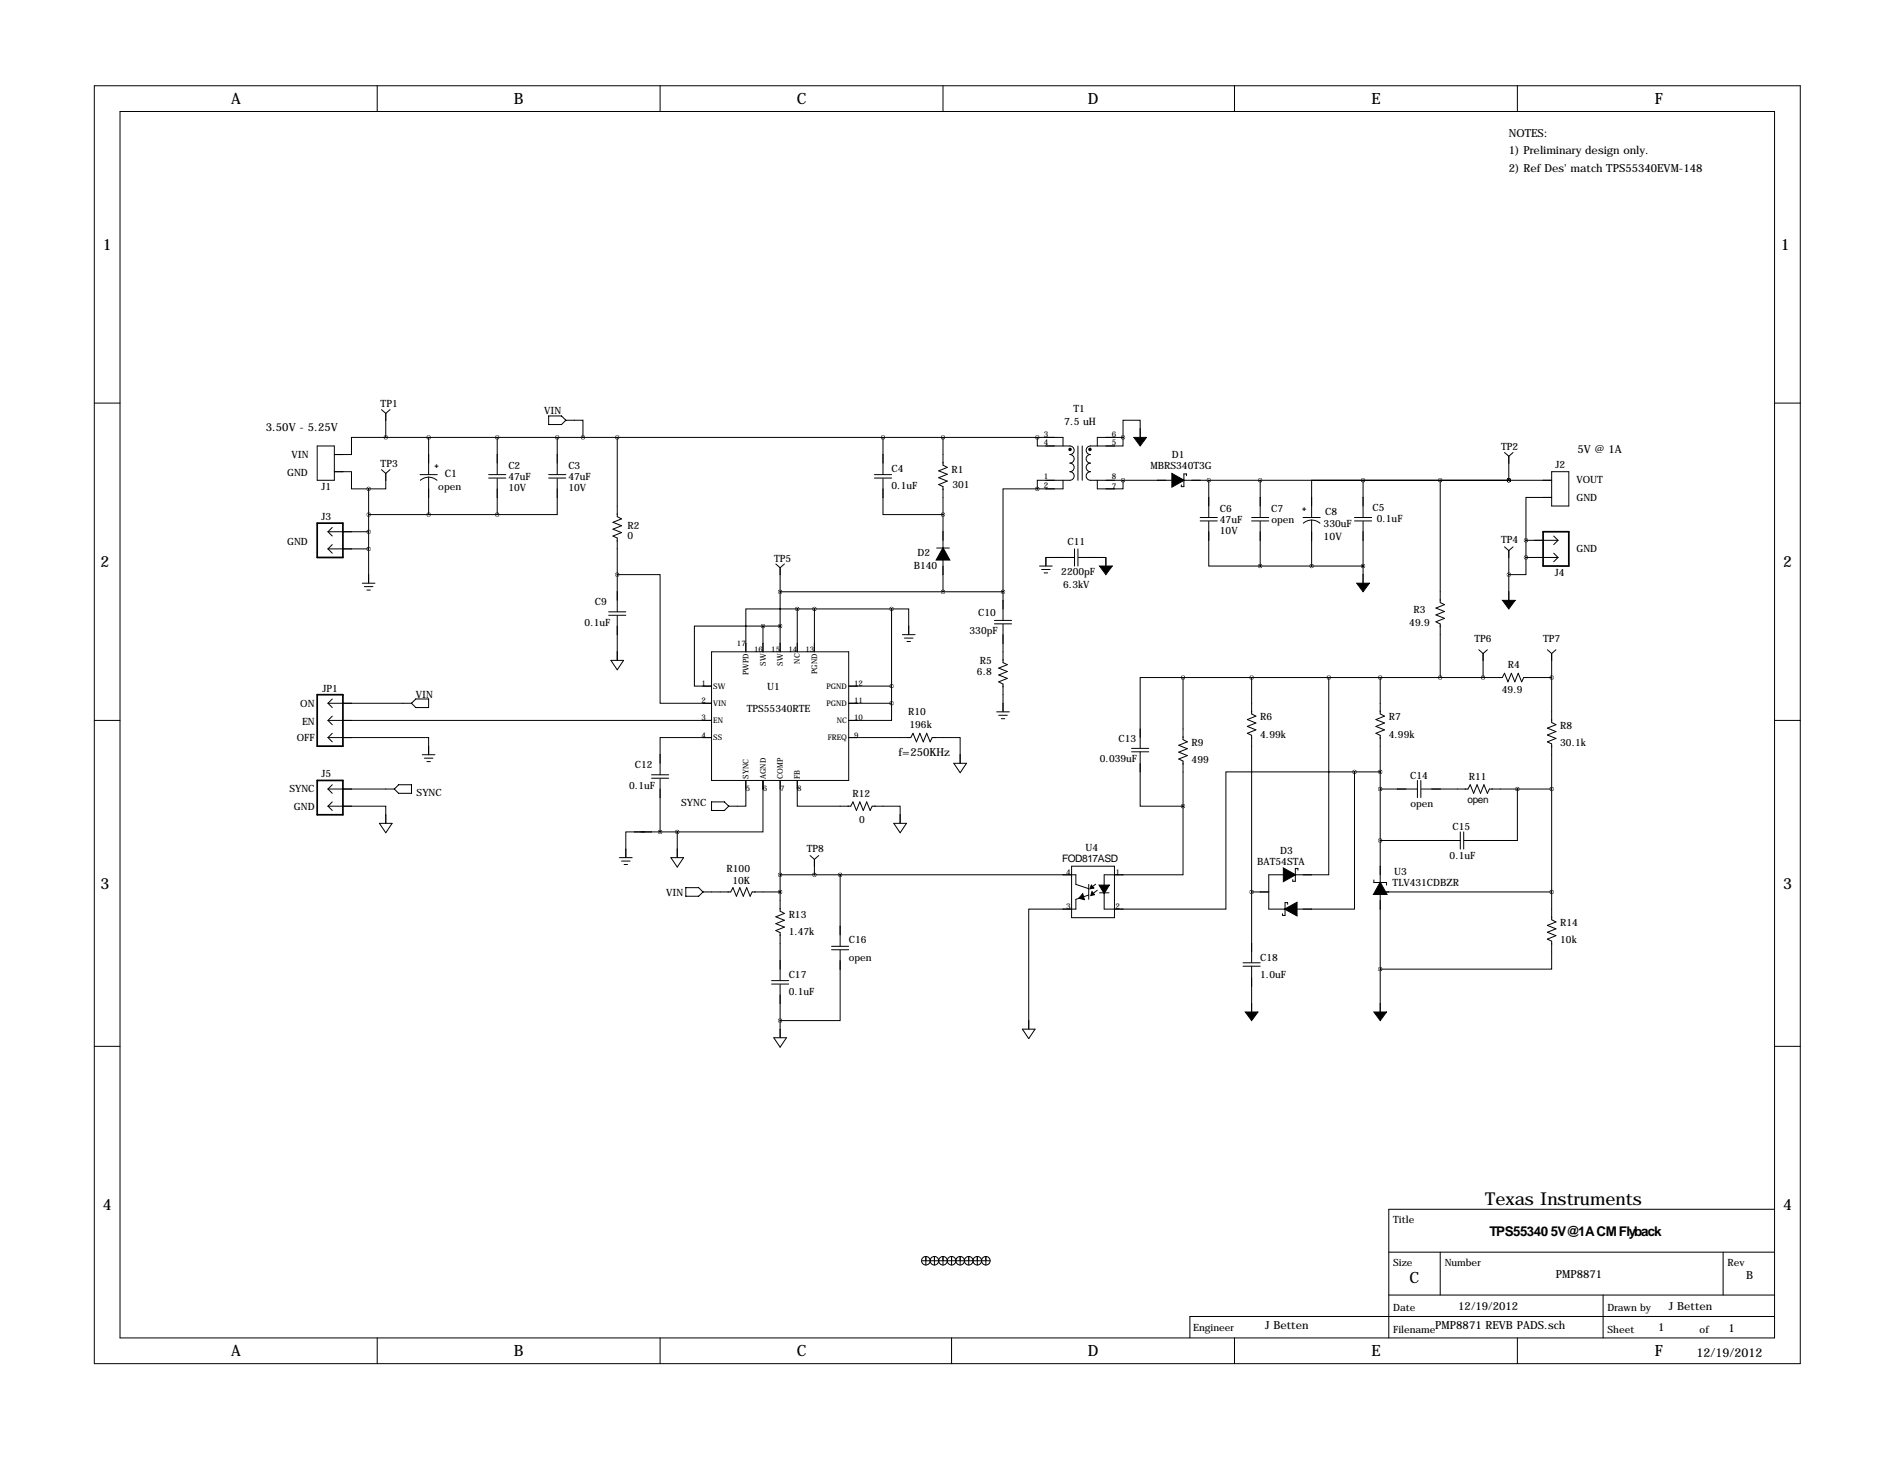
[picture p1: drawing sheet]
<svg xmlns="http://www.w3.org/2000/svg" width="559mm" height="432mm" viewBox="0 0 559 432" stroke-linecap="round" stroke-linejoin="round" font-family="sans-serif">
<g fill="none" stroke="#000" stroke-width=".3">
<path d="M27.9 25.4h505.5v378.5h-505.5zM35.6 33h490.2v363.2h-490.2zM111.8 25.4v7.6M195.6 25.4v7.6M279.4 25.4v7.6M365.8 25.4v7.6M449.6 25.4v7.6M27.9 119.4h7.7M525.8 119.4h7.6M94 132.1h5.1v10.1h-5.1zM99.1 139.7h5v5.1h5.1M113 121.3l1.3 1.1"/>
<path d="M113 139.1l1.3 1.1M114.3 129.5h-10.2v5.1h-5M114.3 122.4v7.1M114.3 129.5h200.7v2.6M115.6 121.3l-1.3 1.1M115.6 139.1l-1.3 1.1M127 129.5v11.1M147.3 129.5v11.1M162.6 123.2h3.8l1.2 1.3-1.2 1.2h-3.8zM165.1 129.5v11.1M167.6 124.5h5.1v5M182.9 129.5v23.5l1.2 .7-2.5 1 2.5 1-2.5 1 2.5 1-2.5 1.1 1.3 .6v21.8"/>
<path d="M261.6 129.5v11.1M279.4 129.5v8.3l1.3 .6-2.6 1 2.6 1.1-2.6 1 2.6 1-2.6 1 1.3 .6v31.2M307.3 129.5v2.6h9.7a1.27 1.27 0 0 1 1.3 1.2 1.27 1.27 0 0 1-1.3 1.3 1.27 1.27 0 0 1 1.3 1.3 1.27 1.27 0 0 1-1.3 1.3 1.27 1.27 0 0 1 1.3 1.2 1.27 1.27 0 0 1-1.3 1.3 1.27 1.27 0 0 1 1.3 1.3 1.27 1.27 0 0 1-1.3 1.2h-9.7v2.6M319.4 132.1v10.1M320.6 132.1v10.1M332.7 129.5v2.6h-9.6a1.27 1.27 0 0 0-1.3 1.2 1.27 1.27 0 0 0 1.3 1.3 1.27 1.27 0 0 0-1.3 1.3 1.27 1.27 0 0 0 1.3 1.3 1.27 1.27 0 0 0-1.3 1.2 1.27 1.27 0 0 0 1.3 1.3 1.27 1.27 0 0 0-1.3 1.3 1.27 1.27 0 0 0 1.3 1.2h136.6M332.7 129.5v-5h5.1v5.5M332.7 129.5h-7.6v2.6M445.8 134l1.2 1.1M447 135.1v7.1M448.3 134l-1.3 1.1M459.7 139.7h5.1v10.2h-5.1z"/>
<path d="M97.2 157.5h12M97.2 157.5l1.3 1.3M98.5 156.2l-1.3 1.3M109.2 144.8v27.9M109.2 152.4h38.1M114.3 140.2v4.6h-5.1M124.5 140.6h5M124.5 142.2a3.8 3.8 0 0 1 5 .1M127 141.3v11.1M144.8 140.6h5.1M144.8 141.6h5.1M147.3 141.7v10.7"/>
<path d="M162.6 140.6h5M162.6 141.6h5M165.1 141.7v10.7h-17.8M259.1 140.6h5.1M259.1 141.6h5.1M261.6 141.7v10.7h17.8M307.3 144.8h-10.1v30.5M315 142.2v2.6h-7.7M325.1 142.2v2.6h7.6v-2.6M351.5 140.9v-.5h-.7v3.7h-.8v-.5M355.6 153.3h5.1M355.6 154.3h5.1"/>
<path d="M358.1 154.4v13.2h15.3M358.1 142.2v11.1M370.8 153.3h5.1M370.8 154.3h5.1M373.4 142.2v11.1M373.4 154.4v13.2M386.1 153.3h5.1M386.2 154.9a3.8 3.8 0 0 1 4.9 .1M388.6 154v13.6M401.3 153.3h5.1M401.3 154.3h5.1M403.9 142.2v11.1"/>
<path d="M403.9 154.4v18.8M426.7 142.2v36.3l1.3 .6-2.6 1 2.6 1-2.6 1 2.6 1-2.6 1 1.3 .7v15.9M447 142.2h.1M447 142.2h-58.4v11.1M459.7 147.3h-7.6v12.7M460.3 158.8l1.3 1.2M97.2 162.6h12M97.2 162.6l1.3 1.2M98.5 161.3l-1.3 1.3M107.3 172.7h3.8M107.9 173.7h2.6M108.7 174.8h1"/>
<path d="M182.9 170.2h12.7v38.1h15.2M229.9 167l1.2 1.1M231.1 168.1v24.9M231.1 175.3h66.1M232.4 167l-1.3 1.1M277.5 162.3h3.8M297.2 175.3v8.4M308 167.6h3.8M308.6 168.7h2.5M309.4 169.7h1M318.4 165.1h-8.5v2.5M318.4 162.6v5"/>
<path d="M319.4 162.6v5M319.5 165.1h8.2v3M373.4 167.6h30.5M445.8 162l1.2 1.1M447 163.1v15.2M448.3 162l-1.3 1.1M452.1 165.1v5.1h-5.1M452.1 165.1h9.5M452.1 160h9.5M452.1 160v5.1M460.3 163.8l1.3 1.3M461.6 165.1l-1.3 1.3"/>
<path d="M461.6 160l-1.3 1.3M180.3 181.2h5.1M180.3 182.2h5.1M181 195.6h3.8l-1.9 2.8zM182.9 182.4v13.2M210.8 193h40.7v38.1h-40.7zM226.1 185.4h-20.4v17.8h5.1M226.1 185.4v7.6M226.1 185.4h5M236.2 180.3h-15.2v12.7M236.2 180.3v12.7M236.2 180.3h28"/>
<path d="M241.3 180.3v12.7M264.2 180.3h5v7.7M264.2 180.3v28M267.4 188h3.7M268 189h2.5M268.7 190h1M294.6 183.7h5.1M294.6 184.8h5.1M297.2 184.9v11.3l1.2 .6-2.5 1.1 2.5 1-2.5 1 2.5 1-2.5 1 1.3 .7v8.2M438.1 192.4l1.3 1.1M439.4 193.5v7.2M440.7 192.4l-1.3 1.1"/>
<path d="M458.5 192.4l1.2 1.1M459.7 193.5v20.5l1.3 .6-2.5 1 2.5 1.1-2.5 1 2.5 1-2.5 1 1.2 .6v52.1l1.3 .6-2.5 1.1 2.5 1-2.5 1 2.5 1-2.5 1 1.2 .6v8.3h-50.8M461 192.4l-1.3 1.1M27.9 213.4h7.7M97.2 218.4h29.8v5.1M97.2 213.4h113.6M97.2 208.3h24.7M97.2 218.4l1.3 1.3M97.2 213.4l1.3 1.2M97.2 208.3l1.3 1.2M98.5 217.2l-1.3 1.2M98.5 212.1l-1.3 1.3"/>
<path d="M98.5 207l-1.3 1.3M123.2 207h3.8v2.5h-3.8l-1.3-1.2zM210.8 218.4h-15.2v11.1M251.5 218.4h18.3l.7-1.2 1 2.5 1-2.5 1.1 2.5 1-2.5 1 2.5 .6-1.3h8.3v7.7M251.5 208.3h12.7M251.5 203.2h12.7M264.2 208.3v5.1h-12.7M295.3 210.8h3.8M295.9 211.8h2.5M296.7 212.9h1M350.5 200.7h-12.7v20.8M350.5 200.7v18.3l1.3 .7-2.6 1 2.6 1-2.6 1.1 2.6 1-2.6 1 1.3 .6v13.4"/>
<path d="M350.5 200.7h94.6l.7-1.3 1 2.5 1-2.5 1 2.5 1-2.5 1 2.5 .7-1.2h8.2M370.8 200.7v10.7l1.3 .7-2.5 1 2.5 1-2.5 1 2.5 1.1-2.5 1 1.2 .6v67.2M393.7 200.7v58.4h-17.8v10.1h25.4v-40.6M408.9 200.7v10.7l1.3 .7-2.5 1 2.5 1-2.5 1 2.5 1.1-2.5 1 1.2 .6v82.4M525.8 213.4h7.6M97.2 238.8h17.1v5M97.2 233.7h19.6M97.2 233.7l1.3 1.2M97.2 238.8l1.3 1.2M98.5 232.4l-1.3 1.3M98.5 237.5l-1.3 1.3M118.1 232.4h3.8v2.5h-3.8l-1.3-1.2z"/>
<path d="M125.1 223.5h3.8M125.7 224.5h2.6M126.5 225.6h1M193 229.5h5.1M193 230.5h5.1M195.6 230.6v15.8M210.8 237.5h3.8l1.3 1.3-1.3 1.2h-3.8zM221 231.1v7.7h-5.1M226.1 231.1v15.3h-25.4M231.1 231.1v38.7l1.3 .7-2.5 1 2.5 1-2.5 1.1 2.5 1-2.5 1 1.2 .6v14.2M236.2 231.1v7.7h15.9l.6-1.3 1 2.5 1.1-2.5 1 2.5 1-2.5 1 2.5 .6-1.2h8.3v5M282.6 226.1h3.8l-1.9 2.8z"/>
<path d="M335.3 222.7h5.1M335.3 221.6h5.1M337.8 222.7v16.1h12.7M401.3 228.6h-38.1v40.6h-36v-10.1h23.3v-20.3M401.3 228.6h7.6M408.9 233.7h11.1M420 231.1v5.1M421 231.1v5.1M421.1 233.7h13.8l.7-1.3 1 2.5 1-2.5 1.1 2.5 1-2.5 1 2.5 .6-1.2h18.4M449.6 233.7v15.2h-15.8M112.4 243.8h3.8l-1.9 2.8zM183.5 254h3.8"/>
<path d="M184.1 255h2.6M184.9 256h1M198.8 254h3.7l-1.8 2.8zM200.7 246.4h-15.3v7.6M200.7 246.4v7.6M231.1 259.1h87.7v2.8l3.8 1.3M240 253.4l1.3 1.1M241.3 254.5v4.6M242.6 253.4l-1.3 1.1M248.9 259.1v21.2M264.8 243.8h3.8l-1.9 2.8zM317.5 256.5h12.7v15.3h-12.7z"/>
<path d="M384.6 257.7v-.5h-.8v3.8h-.8v-.5M408.9 248.9h23.8M432.7 246.4v5.1M433.7 246.4v5.1M203.2 262.9h3.8l1.3 1.3-1.3 1.2h-3.8zM208.3 264.2h8.2l.7-1.3 1 2.5 1-2.5 1 2.5 1-2.5 1 2.5 .7-1.2h8.2M322.6 265.1l-3.8 1.2v2.9h-14v35.6M322.6 261.9v4.4M324.6 261.9l-1.2 .9M325.1 263.7l-1.5 1.1M325.8 264.4h2.8M370.8 264.2h5.1"/>
<path d="M381.5 267.8v-.5h-.8v3.8h-.7v-.5M407.1 260.6v.8h3.7v.7M408.9 264.2h50.8M228.6 290.4h5.1M228.6 291.4h5.1M231.1 291.6v15.7M246.4 280.3h5.1M246.4 281.3h5.1M248.9 281.4v20.9h-17.8M368.3 286.2h5.1M368.3 285.1h5.1M370.8 286.2v14"/>
<path d="M27.9 309.9h7.7M229.3 307.3h3.7l-1.9 2.8zM302.9 304.8h3.8l-1.9 2.8zM525.8 309.9h7.6M525.8 358.1h-114.3v38.1M273 373.4h20.4M274.3 372.1v2.5M276.9 372.1v2.5M279.4 372.1v2.5M281.9 372.1v2.5M284.5 372.1v2.5M287 372.1v2.5"/>
<path d="M289.6 372.1v2.5M292.1 372.1v2.5M411.5 370.8h114.3M426.7 370.8v12.7M510.5 370.8v12.7M111.8 396.2v7.7M195.6 396.2v7.7M281.9 396.2v7.7M365.8 396.2v7.7M411.5 383.5h114.3M449.6 396.2v7.7M475 383.5v12.7"/>
<path d="M525.8 389.9h-173.2v6.3"/>
<circle cx="274.3" cy="373.4" r="1.27"/>
<circle cx="276.9" cy="373.4" r="1.27"/>
<circle cx="279.4" cy="373.4" r="1.27"/>
<circle cx="281.9" cy="373.4" r="1.27"/>
<circle cx="284.5" cy="373.4" r="1.27"/>
<circle cx="287" cy="373.4" r="1.27"/>
<circle cx="289.6" cy="373.4" r="1.27"/>
<circle cx="292.1" cy="373.4" r="1.27"/>
</g>
<g fill="#000" stroke="#000" stroke-width=".3">
<path d="M335.9 129.5h3.8l-1.9 2.6zM347.2 140.2l3.7 2-3.7 2.1zM279.4 162.2l2 3.7h-4zM325.8 167.6h3.7l-1.8 2.6zM402 172.7h3.7l-1.8 2.6zM445.2 177.8h3.7l-1.9 2.5zM380.2 257l3.7 2.1-3.7 2zM320.8 264.7l.5 1.7-1.7-.4zM323.3 262.1l.8 .9-1.2 .2zM323.5 264.1l.8 .9-1.1 .2zM325.6 262.1h3.1l-1.5 2.6zM380.6 269.2l3.7-2v4.1z"/>
<path d="M408.9 261.3l2.1 3.6h-4.1zM369 299.7h3.7l-1.9 2.6zM407.1 299.7h3.7l-1.9 2.6z"/>
</g>
<g fill="none" stroke="#000" stroke-width=".51">
<path d="M94 154.9h7.6v10.2h-7.6zM457.2 157.5h7.6v10.1h-7.6zM94 205.7h7.6v15.3h-7.6zM94 231.1h7.6v10.2h-7.6z"/>
<circle cx="317" cy="133.1" r=".25"/>
<circle cx="322.9" cy="133.1" r=".25"/>
</g>
<path d="M195.5 246.4a.05 .05 0 0 0 .1 0 .05 .05 0 0 0-.1 0zM264.1 203.2a.05 .05 0 0 0 .1 0 .05 .05 0 0 0-.1 0zM264.1 208.3a.05 .05 0 0 0 .1 0 .05 .05 0 0 0-.1 0zM447 142.2a.05 .05 0 0 0 .1 0 .05 .05 0 0 0-.1 0zM261.6 129.5a.05 .05 0 0 0 .1 0 .05 .05 0 0 0-.1 0zM182.8 129.5a.05 .05 0 0 0 .1 0 .05 .05 0 0 0-.1 0zM226 185.4a.05 .05 0 0 0 .1 0 .05 .05 0 0 0-.1 0zM231.1 185.4a.05 .05 0 0 0 .1 0 .05 .05 0 0 0-.1 0zM236.2 180.3a.05 .05 0 0 0 .1 0 .05 .05 0 0 0-.1 0zM459.7 200.7a.05 .05 0 0 0 .1 0 .05 .05 0 0 0-.1 0zM408.9 233.7a.05 .05 0 0 0 .1 0 .05 .05 0 0 0-.1 0zM459.7 233.7a.05 .05 0 0 0 .1 0 .05 .05 0 0 0-.1 0zM370.8 200.7a.05 .05 0 0 0 .1 0 .05 .05 0 0 0-.1 0zM231.1 175.3a.05 .05 0 0 0 .1 0 .05 .05 0 0 0-.1 0zM182.8 170.2a.05 .05 0 0 0 .1 0 .05 .05 0 0 0-.1 0zM264.1 180.3a.05 .05 0 0 0 .1 0 .05 .05 0 0 0-.1 0zM370.8 264.2a.05 .05 0 0 0 .1 0 .05 .05 0 0 0-.1 0zM172.7 129.5a.05 .05 0 0 0 .1 0 .05 .05 0 0 0-.1 0zM408.9 287a.05 .05 0 0 0 .1 0 .05 .05 0 0 0-.1 0zM459.7 264.2a.05 .05 0 0 0 .1 0 .05 .05 0 0 0-.1 0zM426.7 200.7a.05 .05 0 0 0 .1 0 .05 .05 0 0 0-.1 0zM439.4 200.7a.05 .05 0 0 0 .1 0 .05 .05 0 0 0-.1 0zM401.3 228.6a.05 .05 0 0 0 .1 0 .05 .05 0 0 0-.1 0zM231.1 259.1a.05 .05 0 0 0 .1 0 .05 .05 0 0 0-.1 0zM408.9 248.9a.05 .05 0 0 0 .1 0 .05 .05 0 0 0-.1 0zM449.5 233.7a.05 .05 0 0 0 .1 0 .05 .05 0 0 0-.1 0zM447 142.2a.05 .05 0 0 0 .1 0 .05 .05 0 0 0-.1 0zM447 170.2a.05 .05 0 0 0 .1 0 .05 .05 0 0 0-.1 0zM350.5 238.8a.05 .05 0 0 0 .1 0 .05 .05 0 0 0-.1 0zM358.1 142.2a.05 .05 0 0 0 .1 0 .05 .05 0 0 0-.1 0zM109.2 157.5a.05 .05 0 0 0 .1 0 .05 .05 0 0 0-.1 0zM109.2 162.6a.05 .05 0 0 0 .1 0 .05 .05 0 0 0-.1 0zM109.2 144.8a.05 .05 0 0 0 .1 0 .05 .05 0 0 0-.1 0zM109.2 152.4a.05 .05 0 0 0 .1 0 .05 .05 0 0 0-.1 0zM452.1 160a.05 .05 0 0 0 .1 0 .05 .05 0 0 0-.1 0zM452.1 165.1a.05 .05 0 0 0 .1 0 .05 .05 0 0 0-.1 0zM426.7 142.2a.05 .05 0 0 0 .1 0 .05 .05 0 0 0-.1 0zM231.1 302.3a.05 .05 0 0 0 .1 0 .05 .05 0 0 0-.1 0zM350.5 200.7a.05 .05 0 0 0 .1 0 .05 .05 0 0 0-.1 0zM248.9 259.1a.05 .05 0 0 0 .1 0 .05 .05 0 0 0-.1 0zM200.6 246.4a.05 .05 0 0 0 .1 0 .05 .05 0 0 0-.1 0zM373.3 142.2a.05 .05 0 0 0 .1 0 .05 .05 0 0 0-.1 0zM373.3 167.6a.05 .05 0 0 0 .1 0 .05 .05 0 0 0-.1 0zM403.8 142.2a.05 .05 0 0 0 .1 0 .05 .05 0 0 0-.1 0zM388.6 167.6a.05 .05 0 0 0 .1 0 .05 .05 0 0 0-.1 0zM403.8 167.6a.05 .05 0 0 0 .1 0 .05 .05 0 0 0-.1 0zM408.9 200.7a.05 .05 0 0 0 .1 0 .05 .05 0 0 0-.1 0zM408.9 228.6a.05 .05 0 0 0 .1 0 .05 .05 0 0 0-.1 0zM147.3 129.5a.05 .05 0 0 0 .1 0 .05 .05 0 0 0-.1 0zM147.3 152.4a.05 .05 0 0 0 .1 0 .05 .05 0 0 0-.1 0zM332.7 129.5a.05 .05 0 0 0 .1 0 .05 .05 0 0 0-.1 0zM307.3 129.5a.05 .05 0 0 0 .1 0 .05 .05 0 0 0-.1 0zM297.1 175.3a.05 .05 0 0 0 .1 0 .05 .05 0 0 0-.1 0zM307.3 144.8a.05 .05 0 0 0 .1 0 .05 .05 0 0 0-.1 0zM332.7 142.2a.05 .05 0 0 0 .1 0 .05 .05 0 0 0-.1 0zM231.1 264.2a.05 .05 0 0 0 .1 0 .05 .05 0 0 0-.1 0z" fill="#000" stroke="#000" stroke-width="1.1"/>
<text font-size="5.3" x="440.1" y="356.9">Texas Instruments</text>
<g font-size="4.6">
<text x="68.5" y="30.8">A</text>
<text x="152.3" y="30.8">B</text>
<text x="236.1" y="30.8">C</text>
<text x="322.3" y="30.8">D</text>
<text x="406.4" y="30.8">E</text>
<text x="490.4" y="30.8">F</text>
<text x="30.5" y="74">1</text>
<text x="527.7" y="74">1</text>
<text x="29.8" y="167.9">2</text>
<text x="528.3" y="167.9">2</text>
<text x="29.8" y="263.2">3</text>
<text x="528.3" y="263.2">3</text>
<text x="30.5" y="358.4">4</text>
<text x="528.3" y="358.4">4</text>
<text x="417.7" y="380.1">C</text>
<text x="68.5" y="401.6">A</text>
<text x="152.3" y="401.6">B</text>
<text x="236.1" y="401.6">C</text>
<text x="322.3" y="401.6">D</text>
<text x="406.4" y="401.6">E</text>
<text x="490.4" y="401.6">F</text>
</g>
<text font-size="4" x="441.3" y="366.1">TPS55340 5V@1A CM Flyback</text>
<text font-size="3.6" x="502.7" y="401.8">12/19/2012</text>
<g font-size="3.3">
<text x="447" y="40.6">NOTES:</text>
<text x="447" y="45.7">1) Preliminary design only.</text>
<text x="447" y="50.8">2) Ref Des' match TPS55340EVM-148</text>
<text x="78.7" y="127.8">3.50V - 5.25V</text>
<text x="467.4" y="134.1">5V @ 1A</text>
<text x="266.2" y="223.8">f=250KHz</text>
<text x="461" y="378.6">PMP8871</text>
<text x="517.4" y="378.9">B</text>
<text x="432.1" y="388">12/19/2012</text>
<text x="494.5" y="388">J Betten</text>
<text x="374.8" y="393.6">J Betten</text>
<text x="425.2" y="393.6">PMP8871 REVB PADS.sch</text>
<text x="491.3" y="394.1">1</text>
<text x="512.1" y="394.3">1</text>
</g>
<g font-size="3">
<text x="112.8" y="120.7">TP1</text>
<text x="161.3" y="122.7">VIN</text>
<text x="315.3" y="126">7.5 uH</text>
<text x="318.1" y="121.9">T1</text>
<text x="86.4" y="135.6">VIN</text>
<text x="347.2" y="135.6">D1</text>
<text x="444.8" y="133.4">TP2</text>
<text x="85.1" y="141">GND</text>
<text x="112.8" y="138.4">TP3</text>
<text x="131.8" y="141.2">C1</text>
<text x="150.6" y="138.9">C2</text>
<text x="150.6" y="142.2">47uF</text>
<text x="168.4" y="138.9">C3</text>
<text x="168.4" y="142.2">47uF</text>
<text x="264.2" y="139.7">C4</text>
<text x="281.9" y="140">R1</text>
<text x="340.9" y="138.9">MBRS340T3G</text>
<text x="460.9" y="138.5">J2</text>
<text x="467.1" y="143">VOUT</text>
<text x="95.2" y="145.1">J1</text>
<text x="129.9" y="145.1">open</text>
<text x="150.6" y="145.3">10V</text>
<text x="168.4" y="145.3">10V</text>
<text x="264.2" y="144.8">0.1uF</text>
<text x="282.2" y="144.5">301</text>
<text x="467.1" y="148.3">GND</text>
<text x="95.2" y="153.9">J3</text>
<text x="361.4" y="151.6">C6</text>
<text x="361.4" y="154.9">47uF</text>
<text x="376.7" y="151.6">C7</text>
<text x="376.7" y="154.9">open</text>
<text x="392.7" y="152.4">C8</text>
<text x="406.6" y="151.4">C5</text>
<text x="407.9" y="154.7">0.1uF</text>
<text x="85.1" y="161.3">GND</text>
<text x="185.9" y="156.7">R2</text>
<text x="185.9" y="159.8">0</text>
<text x="316.3" y="161.3">C11</text>
<text x="361.4" y="158">10V</text>
<text x="392.2" y="156">330uF</text>
<text x="392.2" y="159.9">10V</text>
<text x="444.8" y="160.8">TP4</text>
<text x="229.4" y="166.4">TP5</text>
<text x="271.9" y="164.6">D2</text>
<text x="467.1" y="163.6">GND</text>
<text x="270.8" y="168.7">B140</text>
<text x="314.5" y="170.4">2200pF</text>
<text x="460.7" y="170.7">J4</text>
<text x="176.3" y="179.1">C9</text>
<text x="315" y="174">6.3kV</text>
<text x="173.2" y="185.4">0.1uF</text>
<text x="289.8" y="182.4">C10</text>
<text x="417.6" y="185.5">49.9</text>
<text x="418.8" y="181.7">R3</text>
<text x="287.3" y="187.7">330pF</text>
<text x="436.9" y="190">TP6</text>
<text x="457.2" y="190">TP7</text>
<text x="290.3" y="196.6">R5</text>
<text x="446.8" y="197.9">R4</text>
<text x="289.5" y="199.9">6.8</text>
<text x="89" y="209.3">ON</text>
<text x="95.5" y="205">JP1</text>
<text x="123.2" y="206.8">VIN</text>
<text x="227.3" y="204.2">U1</text>
<text x="445" y="205.3">49.9</text>
<text x="89.5" y="214.6">EN</text>
<text x="221.2" y="210.8">TPS55340RTE</text>
<text x="269.1" y="211.9">R10</text>
<text x="269.5" y="215.7">196k</text>
<text x="373.4" y="213.4">R6</text>
<text x="411.5" y="213.4">R7</text>
<text x="462.3" y="215.9">R8</text>
<text x="88" y="219.5">OFF</text>
<text x="331.4" y="219.7">C13</text>
<text x="353.1" y="221">R9</text>
<text x="373.4" y="218.4">4.99k</text>
<text x="411.5" y="218.4">4.99k</text>
<text x="462.3" y="221">30.1k</text>
<text x="188.1" y="227.4">C12</text>
<text x="325.9" y="225.8">0.039uF</text>
<text x="353.1" y="226.1">499</text>
<text x="95.2" y="230.1">J5</text>
<text x="186.4" y="233.7">0.1uF</text>
<text x="417.8" y="230.6">C14</text>
<text x="435.2" y="230.9">R11</text>
<text x="85.7" y="234.7">SYNC</text>
<text x="87.1" y="239.8">GND</text>
<text x="123.4" y="235.8">SYNC</text>
<text x="201.8" y="238.8">SYNC</text>
<text x="252.5" y="236">R12</text>
<text x="417.9" y="239">open</text>
<text x="434.8" y="237.7">open</text>
<text x="254.6" y="243.6">0</text>
<text x="430.3" y="245.9">C15</text>
<text x="321.6" y="252">U4</text>
<text x="239" y="252.2">TP8</text>
<text x="314.7" y="255.3">FOD817ASD</text>
<text x="372.5" y="256.1">BAT54STA</text>
<text x="379.3" y="253">D3</text>
<text x="429.5" y="254.3">0.1uF</text>
<text x="215.3" y="258.1">R100</text>
<text x="217" y="261.7">10K</text>
<text x="412.6" y="262.4">TLV431CDBZR</text>
<text x="413.1" y="259.1">U3</text>
<text x="197.3" y="265.4">VIN</text>
<text x="233.7" y="271.8">R13</text>
<text x="462.3" y="274.3">R14</text>
<text x="233.7" y="276.9">1.47k</text>
<text x="251.5" y="279.4">C16</text>
<text x="462.3" y="279.4">10k</text>
<text x="251.5" y="284.5">open</text>
<text x="373.4" y="284.5">C18</text>
<text x="233.7" y="289.6">C17</text>
<text x="373.4" y="289.6">1.0uF</text>
<text x="233.7" y="294.6">0.1uF</text>
<text x="412.8" y="362.3">Title</text>
<text x="412.8" y="375">Size</text>
<text x="428" y="375">Number</text>
<text x="511.9" y="375">Rev</text>
<text x="412.8" y="388.3">Date</text>
<text x="476.3" y="388.3">Drawn by</text>
<text x="353.6" y="394.1">Engineer</text>
<text x="412.8" y="394.7">Filename</text>
<text x="476.3" y="394.7">Sheet</text>
<text x="503.6" y="394.7">of</text>
</g>
<g font-size="2.4">
<text x="309.3" y="129.3">3</text>
<text x="309.3" y="131.8">4</text>
<text x="329.4" y="131.7">5</text>
<text x="329.4" y="129.3">6</text>
<text x="309.3" y="142">1</text>
<text x="329.4" y="141.9">8</text>
<text x="309.3" y="144.5">2</text>
<text x="329.4" y="144.8">7</text>
<text x="315.9" y="259.1">4</text>
<text x="330.5" y="259.1">1</text>
<text x="315.9" y="269.2">3</text>
<text x="330.5" y="269.2">2</text>
</g>
<g font-size="2.3">
<text x="218.3" y="191.4">17</text>
<text x="223.4" y="193">16</text>
<text x="226.9" y="197.1" transform="rotate(-90 226.9 197.1)">SW</text>
<text x="228.5" y="193">15</text>
<text x="231.9" y="197.1" transform="rotate(-90 231.9 197.1)">SW</text>
<text x="233.6" y="193">14</text>
<text x="237" y="196.6" transform="rotate(-90 237 196.6)">NC</text>
<text x="238.7" y="193">13</text>
<text x="207.8" y="203.2">1</text>
<text x="221.8" y="200" transform="rotate(-90 221.8 200)">PWPD</text>
<text x="242.1" y="199.6" transform="rotate(-90 242.1 199.6)">PGND</text>
<text x="253.1" y="203.2">12</text>
<text x="207.8" y="208.3">2</text>
<text x="211.3" y="204">SW</text>
<text x="211.3" y="209.1">VIN</text>
<text x="244.9" y="209.1">PGND</text>
<text x="244.9" y="204">PGND</text>
<text x="253.1" y="208.3">11</text>
<text x="207.8" y="213.4">3</text>
<text x="211.3" y="214.2">EN</text>
<text x="247.9" y="214.2">NC</text>
<text x="253.1" y="213.4">10</text>
<text x="207.8" y="218.4">4</text>
<text x="211.3" y="219.2">SS</text>
<text x="245.3" y="219.2">FREQ</text>
<text x="253.1" y="218.4">9</text>
<text x="221.8" y="230.6" transform="rotate(-90 221.8 230.6)">SYNC</text>
<text x="226.9" y="230.6" transform="rotate(-90 226.9 230.6)">AGND</text>
<text x="231.9" y="230.6" transform="rotate(-90 231.9 230.6)">COMP</text>
<text x="237" y="230.6" transform="rotate(-90 237 230.6)">FB</text>
<text x="221" y="234.4">5</text>
<text x="226.1" y="234.4">6</text>
<text x="231.1" y="234.4">7</text>
<text x="236.2" y="234.4">8</text>
</g>
<g font-size="2.2">
<text x="128.7" y="138.6">+</text>
<text x="385.8" y="151.3">+</text>
</g>
</svg>
